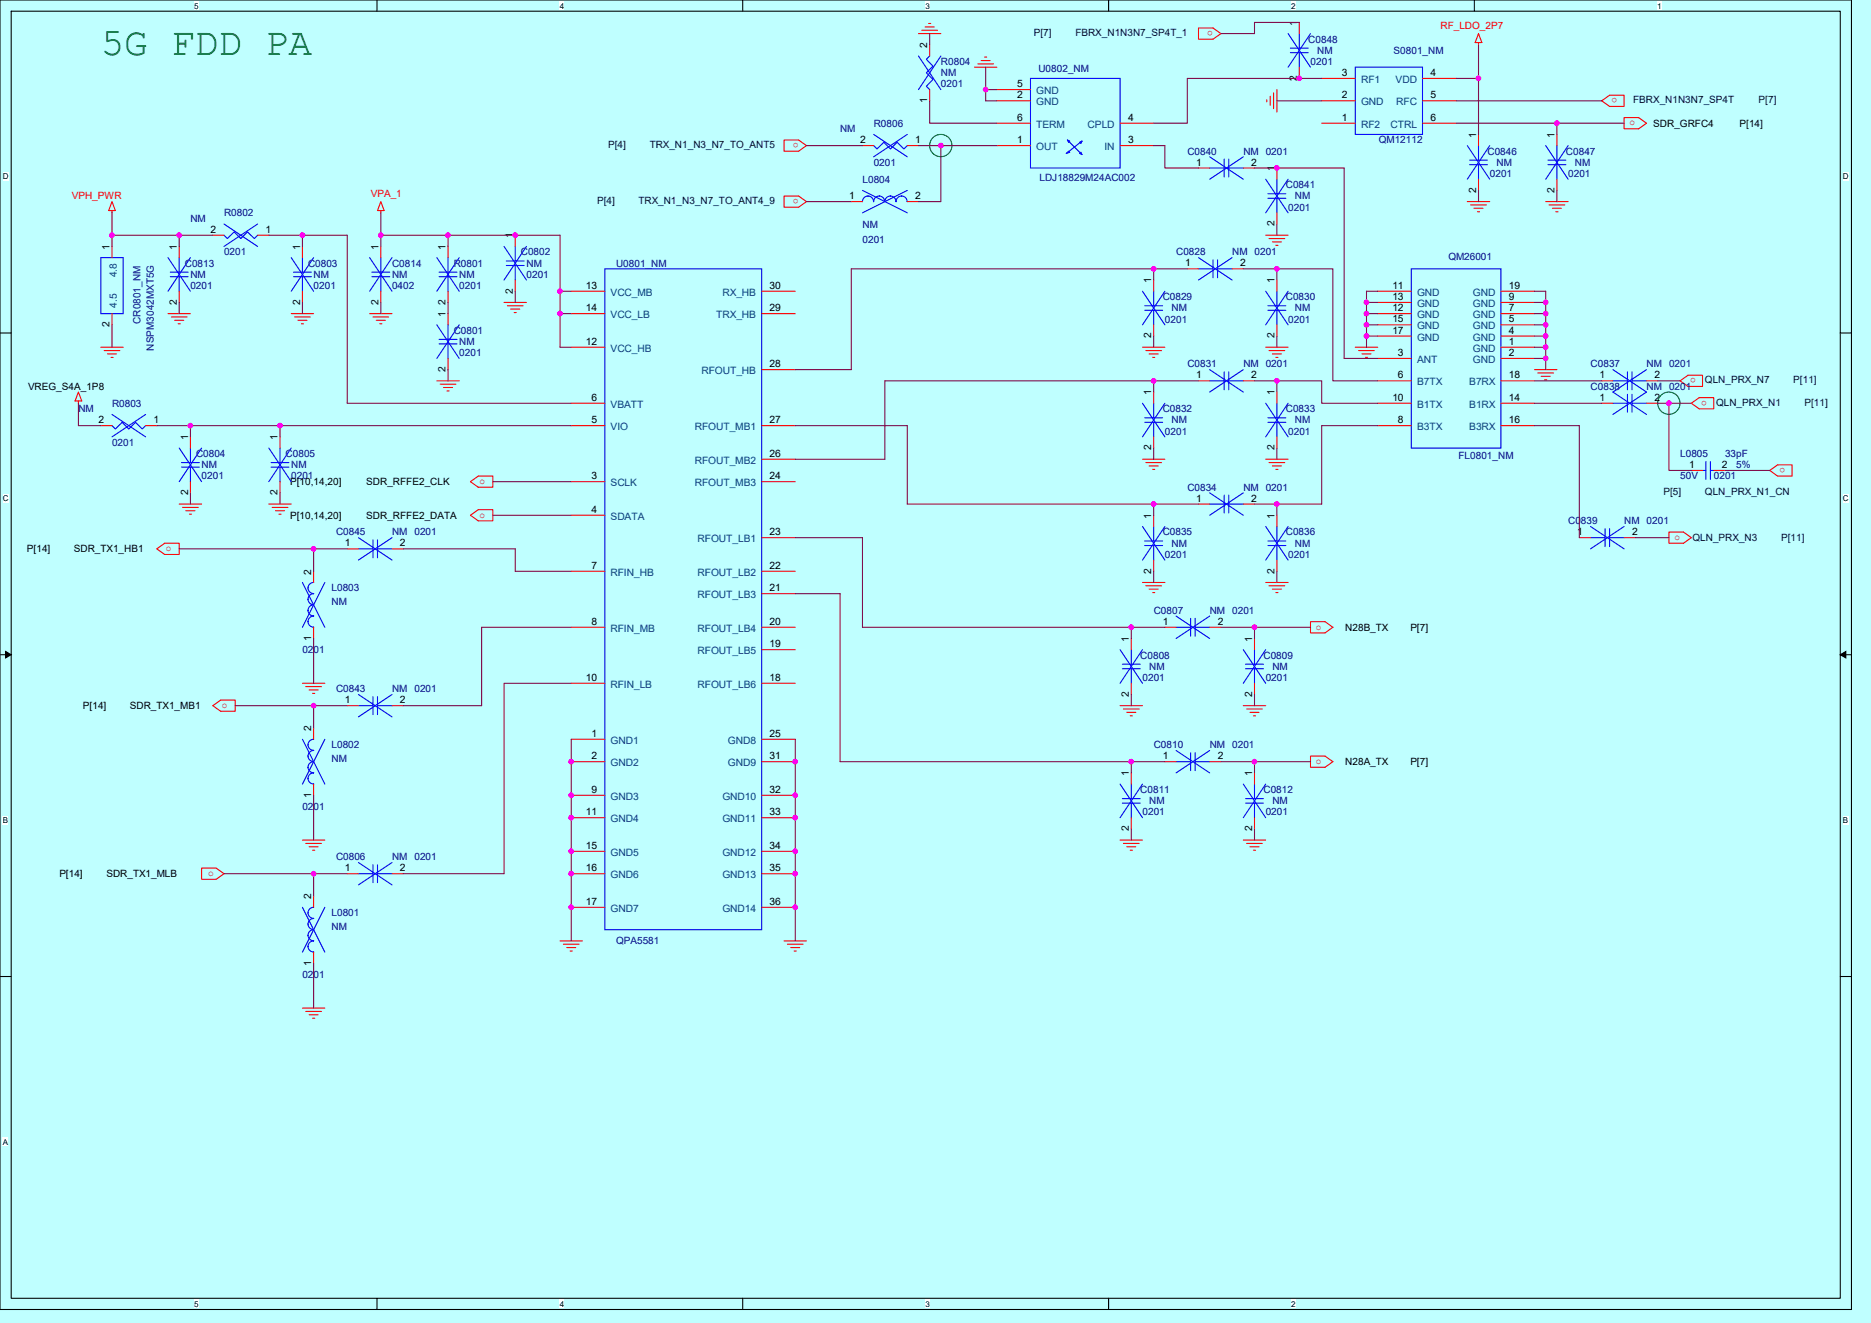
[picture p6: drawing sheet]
<svg xmlns="http://www.w3.org/2000/svg" width="297mm" height="210mm" viewBox="0 0 297 210" stroke-linecap="round" stroke-linejoin="round" font-family="sans-serif">
<path d="M0 0h297v210h-297z" fill="#bfffff"/>
<path d="M0 0h293.9v207.9h-293.9zM1.8 1.8h290.3v204.3h-290.3z" fill="none" stroke="#000" stroke-width=".17"/>
<g fill="#fff">
<path d="M30.8 .2h.7v1.4h-.7z"/>
<path d="M30.8 206.3h.7v1.4h-.7z"/>
</g>
<path d="M59.8 0v1.8M59.8 206.1v1.8" fill="none" stroke="#000" stroke-width=".17"/>
<g fill="#fff">
<path d="M88.9 .2h.7v1.4h-.7z"/>
<path d="M88.9 206.3h.7v1.4h-.7z"/>
</g>
<path d="M117.9 0v1.8M117.9 206.1v1.8" fill="none" stroke="#000" stroke-width=".17"/>
<g fill="#fff">
<path d="M146.9 .2h.7v1.4h-.7z"/>
<path d="M146.9 206.3h.7v1.4h-.7z"/>
</g>
<path d="M176 0v1.8M176 206.1v1.8" fill="none" stroke="#000" stroke-width=".17"/>
<g fill="#fff">
<path d="M205 .2h.7v1.4h-.7z"/>
<path d="M205 206.3h.7v1.4h-.7z"/>
</g>
<path d="M234 0v1.8" fill="none" stroke="#000" stroke-width=".17"/>
<g fill="#fff">
<path d="M263.1 .2h.7v1.4h-.7z"/>
<path d="M.4 27.3h1v1.4h-1z"/>
<path d="M292.6 27.3h.9v1.4h-.9z"/>
<path d="M.4 78.4h1v1.4h-1z"/>
<path d="M292.6 78.4h.9v1.4h-.9z"/>
</g>
<path d="M0 52.9h1.8M292.1 52.9h1.8" fill="none" stroke="#000" stroke-width=".17"/>
<g fill="#fff">
<path d="M.4 129.5h.9v1.4h-.9z"/>
<path d="M292.6 129.5h.8v1.4h-.8z"/>
</g>
<path d="M0 103.9h1.8M292.1 103.9h1.8" fill="none" stroke="#000" stroke-width=".17"/>
<path d="M.9 103.4l.9 .5-.9 .5zM292.1 103.9l.9-.5v1z" fill="#000" stroke="#000" stroke-width=".16"/>
<path d="M.4 180.5h.9v1.4h-.9z" fill="#fff"/>
<path d="M0 155h1.8M292.1 155h1.8" fill="none" stroke="#000" stroke-width=".17"/>
<g fill="none" stroke="#008000" stroke-width=".17">
<circle cx="149.3" cy="23.1" r="1.77"/>
<circle cx="264.9" cy="64" r="1.77"/>
</g>
<g fill="none" stroke="#f00" stroke-width=".17">
<path d="M145.8 5.3h3.6M146.3 4.8h2.5M146.9 4.3h1.4M147.4 3.7h.3M147.6 14.2v1.8M147.6 7.1v1.8M154.7 10.7h3.5M155.2 10.1h2.5M155.7 9.6h1.5M156.3 9.1h.3M158.2 14.2h5.4M158.2 16h5.4"/>
<path d="M158.2 19.6h5.4M177.8 19.6h5.3M190.2 4.4h2.4l1.2 .9-1.2 .9h-2.4zM201.1 15.8v.4M201.6 15.3v1.4M202.2 14.8v2.5M202.7 14.2v3.6M206.2 3.6v1.7M206.2 10.7v1.7M209.8 19.6h5.3M209.8 16h5.3M209.8 12.4h5.3"/>
<path d="M225.8 12.4h5.3M225.8 16h5.3M225.8 19.6h5.3M234.7 5.3l.5 1.5h-1zM234.7 6.8v.3M254.3 16l1.2-.9h2.3v1.8h-2.3zM257.8 18.7h2.3l1.3 .9-1.3 .8h-2.3zM17.8 33.4v.4M17.8 32l.5 1.4h-1zM17.8 39.1v1.8M28.4 39.1v1.8M33.8 37.3h1.8"/>
<path d="M40.9 37.3h1.8M48 39.1v1.8M60.5 33.4v.4M60.5 32l.5 1.4h-1.1zM60.5 39.1v1.8M71.1 39.1v1.8M81.8 37.3v1.8M124.5 22.2h2.3l1.2 .9-1.2 .9h-2.3zM124.5 31.1h2.3l1.2 .9-1.2 .9h-2.3zM135.1 32h1.8M136.9 23.1h1.8M144 32h1.8"/>
<path d="M144 23.1h1.8M158.2 23.1h5.4M177.8 23.1h5.3M190.2 26.7h1.8M197.4 26.7h1.7M200.9 37.3h3.6M201.4 37.9h2.5M202 38.4h1.4M202.5 38.9h.4M202.7 26.7v1.7M202.7 33.8v1.8M232.9 32h3.6"/>
<path d="M233.4 32.5h2.5M234 33.1h1.4M234.5 33.6h.4M234.7 21.3v1.8M234.7 28.4v1.8M245.4 32h3.5M245.9 32.5h2.5M246.4 33.1h1.5M247 33.6h.3M247.1 21.3v1.8M247.1 28.4v1.8M16 55.1h3.6"/>
<path d="M16.5 55.6h2.5M17.1 56.2h1.4M17.6 56.7h.3M17.8 49.8v1.8M26.7 49.8h3.5M27.2 50.3h2.5M27.7 50.8h1.5M28.3 51.4h.3M28.4 46.2v1.8M46.2 49.8h3.6M46.8 50.3h2.5M47.3 50.8h1.4"/>
<path d="M47.8 51.4h.4M48 46.2v1.8M58.7 49.8h3.5M59.2 50.3h2.5M59.7 50.8h1.5M60.3 51.4h.3M60.5 46.2v1.8M71.1 49.8v1.8M71.1 56.9v1.8M71.1 46.2v1.8M80 48h3.6M80.5 48.5h2.5"/>
<path d="M81.1 49.1h1.4M81.6 49.6h.4M81.8 44.4v1.8M90.7 46.2h5.3M90.7 49.8h5.3M90.7 55.1h5.3M120.9 58.7h5.3M120.9 46.2h5.3M120.9 49.8h5.3M181.4 55.1h3.5M181.9 55.6h2.5M182.4 56.2h1.5"/>
<path d="M183 56.7h.3M183.1 44.4v1.8M183.1 51.6v1.7M188.5 42.7h1.7M195.6 42.7h1.8M200.9 55.1h3.6M201.4 55.6h2.5M202 56.2h1.4M202.5 56.7h.4M202.7 44.4v1.8M202.7 51.6v1.7M215.1 55.1h3.6"/>
<path d="M215.7 55.6h2.5M216.2 56.2h1.4M216.7 56.7h.4M218.7 56.9h5.3M218.7 46.2h5.3M218.7 48h5.3M218.7 49.8h5.3M218.7 51.6h5.3M218.7 53.3h5.3M238.3 56.9h5.3M238.3 55.1h5.3M238.3 53.3h5.3"/>
<path d="M238.3 51.6h5.3M238.3 49.8h5.3M238.3 48h5.3M238.3 46.2h5.3M243.6 58.7h3.5M244.1 59.2h2.5M244.6 59.7h1.5M12.4 62.2l.6 1.4h-1.1zM12.4 63.6v.4M16 67.6h1.8M23.1 67.6h1.8M30.2 69.3v1.8"/>
<path d="M30.2 76.5v1.7M44.5 69.3v1.8M44.5 76.5v1.7M69.3 60.5h3.6M69.9 61h2.5M70.4 61.5h1.4M71 62.1h.3M74.7 76.5l1.2-.9h2.3v1.7h-2.3zM90.7 64h5.3M90.7 67.6h5.3M90.7 76.5h5.3M120.9 67.6h5.3"/>
<path d="M120.9 72.9h5.3M120.9 76.5h5.3M181.4 72.9h3.5M181.9 73.4h2.5M182.4 74h1.5M183 74.5h.3M183.1 62.2v1.8M183.1 69.3v1.8M190.2 60.5h1.8M197.4 60.5h1.7M200.9 72.9h3.6M201.4 73.4h2.5"/>
<path d="M202 74h1.4M202.5 74.5h.4M202.7 62.2v1.8M202.7 69.3v1.8M218.7 64h5.3M218.7 67.6h5.3M218.7 60.5h5.3M238.3 67.6h5.3M238.3 64h5.3M238.3 60.5h5.3M245.2 60.3h.3M254.3 60.5h1.7"/>
<path d="M254.3 64h1.7M261.4 60.5h1.7M261.4 64h1.7M266.7 60.5l1.2-.9h2.4v1.7h-2.4zM268.5 64l1.2-.9h2.3v1.8h-2.3zM268.5 74.7h1.8M272 74.7h1.8M280.9 74.7l1.3-.9h2.3v1.8h-2.3zM24.9 87.1l1.2-.9h2.3v1.8h-2.3zM28.4 80h3.6M29 80.5h2.5M29.5 81.1h1.4"/>
<path d="M30.1 81.6h.3M42.7 80h3.5M43.2 80.5h2.5M43.7 81.1h1.5M44.3 81.6h.3M49.8 99.6v1.7M49.8 90.7v1.8M55.1 87.1h1.8M62.2 87.1h1.8M74.7 81.8l1.2-.9h2.3v1.8h-2.3zM90.7 81.8h5.3M90.7 90.7h5.3"/>
<path d="M90.7 99.6h5.3M120.9 85.3h5.3M120.9 90.7h5.3M120.9 94.2h5.3M120.9 99.6h5.3M181.4 92.5h3.5M181.9 93h2.5M182.4 93.5h1.5M183 94.1h.3M183.1 81.8v1.8M183.1 88.9v1.8M184.9 99.6h1.8"/>
<path d="M190.2 80h1.8M192 99.6h1.8M197.4 80h1.7M200.9 92.5h3.6M201.4 93h2.5M202 93.5h1.4M202.5 94.1h.4M202.7 81.8v1.8M202.7 88.9v1.8M208 98.7h2.3l1.3 .9-1.3 .9h-2.3zM250.7 85.3h1.8M257.8 85.3h1.8"/>
<path d="M264.9 84.5h2.3l1.3 .8-1.3 .9h-2.3zM33.8 112l1.2-.9h2.3v1.8h-2.3zM48 108.5h3.6M48.5 109h2.5M49.1 109.5h1.4M49.6 110.1h.4M49.8 115.6v1.7M55.1 112h1.8M62.2 112h1.8M90.7 108.5h5.3M90.7 117.3h5.3M120.9 117.3h5.3"/>
<path d="M120.9 103.1h5.3M120.9 108.5h5.3M177.8 112h3.6M178.3 112.5h2.5M178.9 113.1h1.4M179.4 113.6h.3M179.6 101.3v1.8M179.6 108.5v1.7M197.4 112h3.5M197.9 112.5h2.5M198.4 113.1h1.5M199 113.6h.3"/>
<path d="M199.1 101.3v1.8M199.1 108.5v1.7M32 137.8h2.3l1.3 .9-1.3 .9h-2.3zM48 133.3h3.6M48.5 133.9h2.5M49.1 134.4h1.4M49.6 135h.4M49.8 124.5v1.7M55.1 138.7h1.8M62.2 138.7h1.8M90.7 120.9h5.3M90.7 126.2h5.3"/>
<path d="M90.7 129.8h5.3M90.7 135.1h5.3M90.7 138.7h5.3M120.9 120.9h5.3M120.9 126.2h5.3M120.9 129.8h5.3M120.9 135.1h5.3M120.9 138.7h5.3M177.8 133.3h3.6M178.3 133.9h2.5M178.9 134.4h1.4M179.4 135h.3"/>
<path d="M179.6 122.7v1.8M179.6 129.8v1.8M184.9 120.9h1.8M192 120.9h1.8M197.4 133.3h3.5M197.9 133.9h2.5M198.4 134.4h1.5M199 135h.3M199.1 122.7v1.8M199.1 129.8v1.8M208 120h2.3l1.3 .9-1.3 .9h-2.3zM49.8 151.1v1.8"/>
<path d="M49.8 142.2v1.8M88.9 149.4h3.6M89.4 149.9h2.5M90 150.4h1.4M90.5 151h.3M90.7 144h5.3M120.9 144h5.3M124.5 149.4h3.5M125 149.9h2.5M125.5 150.4h1.5M126.1 151h.3M48 160h3.6"/>
<path d="M48.5 160.5h2.5M49.1 161.1h1.4M49.6 161.6h.4"/>
</g>
<g fill="none" stroke="#00f" stroke-width=".17">
<path d="M145.8 8.9l3.6 5.3M147.6 8.9l-.6 .5 1.1 1.1-1.1 1.1 1.1 1-1.1 1.1 .6 .5M149.4 8.9l-3.6 5.3M163.6 12.4h14.2v14.3h-14.2zM204.5 5.3l3.5 5.4M204.8 7.6h2.9M204.8 8.4h2.9M206.2 5.3v2.3M206.2 8.4v2.3M208 5.3l-3.5 5.4M215.1 10.7h10.7v10.6h-10.7zM35.6 37.3l.5 .6 1.1-1.1 1 1.1 1.1-1.1 1.1 1.1 .5-.6"/>
<path d="M35.6 35.6l5.3 3.5M40.9 35.6l-5.3 3.5M80 39.1l3.6 5.3M81.8 39.1v2.3M83.6 39.1l-3.6 5.3M136.9 32a.88 .88 0 0 1 .9-.9 .88 .88 0 0 1 .9 .9M136.9 30.2l7.1 3.6M138.7 32a.88 .88 0 0 1 .9-.9 .88 .88 0 0 1 .8 .9h.1a.88 .88 0 0 1 .9-.9 .88 .88 0 0 1 .8 .9 .88 .88 0 0 1 .9-.9 .88 .88 0 0 1 .9 .9M138.7 21.3l5.3 3.6M138.7 23.1l.5 .5 1.1-1 1.1 1 1-1 1.1 1 .5-.5M144 30.2l-7.1 3.6M144 21.3l-5.3 3.6"/>
<path d="M169.4 22.2l.4 .2-.2 .2zM169.4 22.2l2.3 2.3M169.6 24l.2 .2-.5 .2zM171.4 22.6l.3-.2-.1 .4zM171.6 24.2l.1 .3-.3-.1zM171.7 22.4l-2.4 2M192 26.7h2.3M192 24.9l5.4 3.5M194.3 25.3v2.8M195.1 25.3v2.8M195.1 26.7h2.3M197.4 24.9l-5.4 3.5"/>
<path d="M200.9 28.4l3.6 5.4M201.3 30.8h2.8M201.3 31.5h2.8M202.7 28.4v2.4M202.7 31.5v2.3M204.5 28.4l-3.6 5.4M232.9 23.1l3.6 5.3M233.3 25.4h2.8M233.3 26.1h2.8M234.7 23.1v2.3M234.7 26.1v2.3M236.5 23.1l-3.6 5.3"/>
<path d="M245.4 23.1l3.5 5.3M245.7 25.4h2.9M245.7 26.1h2.9M247.1 23.1v2.3M247.1 26.1v2.3M248.9 23.1l-3.5 5.3M16 40.9h3.6v8.9h-3.6zM26.7 40.9l3.5 5.3M27 43.2h2.9M27 43.9h2.9M28.4 40.9v2.3M28.4 43.9v2.3"/>
<path d="M30.2 40.9l-3.5 5.3M46.2 40.9l3.6 5.3M46.6 43.2h2.8M46.6 43.9h2.8M48 40.9v2.3M48 43.9v2.3M49.8 40.9l-3.6 5.3M58.7 40.9l3.5 5.3M59 43.2h2.9M59 43.9h2.9M60.5 40.9v2.3M60.5 43.9v2.3"/>
<path d="M62.2 40.9l-3.5 5.3M69.3 51.6l3.6 5.3M69.3 40.9l3.6 5.3M69.7 53.9h2.8M69.7 54.6h2.8M69.7 43.2h2.8M69.7 43.9h2.8M71.1 51.6v2.3M71.1 54.6v2.3M71.1 40.9v2.3M71.1 43.9v2.3M72.9 51.6l-3.6 5.3"/>
<path d="M72.9 40.9l-3.6 5.3M80.4 41.4h2.8M80.4 42.1h2.8M81.8 42.1v2.3M96 42.7h24.9v104.9h-24.9zM181.4 46.2l3.5 5.4M181.7 48.5h2.9M181.7 49.3h2.9M183.1 46.2v2.3M183.1 49.3v2.3M184.9 46.2l-3.5 5.4M190.2 40.9l5.4 3.5"/>
<path d="M190.2 42.7h2.4M192 58.7l5.4 3.5M192.6 41.3v2.8M193.3 41.3v2.8M193.3 42.7h2.3M194.3 59v2.9M195.1 59v2.9M195.6 40.9l-5.4 3.5M197.4 58.7l-5.4 3.5M200.9 46.2l3.6 5.4M201.3 48.5h2.8M201.3 49.3h2.8"/>
<path d="M202.7 46.2v2.3M202.7 49.3v2.3M204.5 46.2l-3.6 5.4M224 42.7h14.3v28.4h-14.3zM256 58.7l5.4 3.5-5.4 3.6M258.3 59v2.9M259.1 59v2.9M261.4 58.7l-5.4 3.5 5.4 3.6M17.8 65.8l5.3 3.5M17.8 67.6l.5 .5 1.1-1.1 1 1.1 1.1-1.1 1.1 1.1 .5-.5M23.1 65.8l-5.3 3.5M28.4 71.1l3.6 5.4"/>
<path d="M28.8 73.4h2.8M28.8 74.1h2.8M30.2 71.1v2.3M30.2 74.1v2.4M32 71.1l-3.6 5.4M42.7 71.1l3.5 5.4M43 73.4h2.9M43 74.1h2.9M44.5 71.1v2.3M44.5 74.1v2.4M46.2 71.1l-3.5 5.4M181.4 64l3.5 5.3"/>
<path d="M181.7 66.3h2.9M181.7 67h2.9M183.1 64v2.3M183.1 67v2.3M184.9 64l-3.5 5.3M192 60.5h2.3M192 78.2l5.4 3.6M194.3 78.6v2.8M195.1 60.5h2.3M195.1 78.6v2.8M197.4 78.2l-5.4 3.6M200.9 64l3.6 5.3"/>
<path d="M201.3 66.3h2.8M201.3 67h2.8M202.7 64v2.3M202.7 67v2.3M204.5 64l-3.6 5.3M256 60.5h2.3M256 64h2.3M258.3 62.6v2.8M259.1 60.5h2.3M259.1 62.6v2.8M259.1 64h2.3M270.3 74.7h.5"/>
<path d="M270.8 73.3v2.8M271.5 73.3v2.8M271.5 74.7h.5M48 92.5l3.6 7.1M49.8 94.2a.88 .88 0 0 0-.9 .9 .88 .88 0 0 0 .9 .9 .88 .88 0 0 0-.9 .9 .88 .88 0 0 0 .9 .9 .88 .88 0 0 0-.9 .9 .88 .88 0 0 0 .9 .8M49.8 92.5a.88 .88 0 0 0-.9 .8 .88 .88 0 0 0 .9 .9M51.6 92.5l-3.6 7.1M56.9 87.1h2.3M56.9 85.3l5.3 3.6M59.2 85.7v2.8M59.9 85.7v2.8M59.9 87.1h2.3"/>
<path d="M62.2 85.3l-5.3 3.6M181.4 83.6l3.5 5.3M181.7 85.9h2.9M181.7 86.6h2.9M183.1 83.6v2.3M183.1 86.6v2.3M184.9 83.6l-3.5 5.3M186.7 97.8l5.3 3.5M186.7 99.6h2.3M189 98.1v2.9M189.7 98.1v2.9M189.7 99.6h2.3"/>
<path d="M192 97.8l-5.3 3.5M192 80h2.3M195.1 80h2.3M200.9 83.6l3.6 5.3M201.3 85.9h2.8M201.3 86.6h2.8M202.7 83.6v2.3M202.7 86.6v2.3M204.5 83.6l-3.6 5.3M252.5 83.6l5.3 3.5M252.5 85.3h2.3M254.8 83.9v2.9"/>
<path d="M255.5 83.9v2.9M255.5 85.3h2.3M257.8 83.6l-5.3 3.5M48 117.3l3.6 7.2M49.8 119.1a.88 .88 0 0 0-.9 .9 .88 .88 0 0 0 .9 .9M49.8 117.3a.88 .88 0 0 0-.9 .9 .88 .88 0 0 0 .9 .9M51.6 117.3l-3.6 7.2M56.9 110.2l5.3 3.6M56.9 112h2.3M59.2 110.6v2.8M59.9 110.6v2.8M59.9 112h2.3"/>
<path d="M62.2 110.2l-5.3 3.6M177.8 103.1l3.6 5.4M178.2 105.4h2.8M178.2 106.2h2.8M179.6 103.1v2.3M179.6 106.2v2.3M181.4 103.1l-3.6 5.4M186.7 119.1l5.3 3.6M189 119.5v2.8M189.7 119.5v2.8M192 119.1l-5.3 3.6M197.4 103.1l3.5 5.4"/>
<path d="M197.7 105.4h2.9M197.7 106.2h2.9M199.1 103.1v2.3M199.1 106.2v2.3M200.9 103.1l-3.5 5.4M49.8 120.9a.88 .88 0 0 0-.9 .9 .88 .88 0 0 0 .9 .9 .88 .88 0 0 0-.9 .9 .88 .88 0 0 0 .9 .8M56.9 136.9l5.3 3.6M56.9 138.7h2.3M59.2 137.3v2.8M59.9 137.3v2.8M59.9 138.7h2.3M62.2 136.9l-5.3 3.6"/>
<path d="M177.8 124.5l3.6 5.3M178.2 126.8h2.8M178.2 127.5h2.8M179.6 124.5v2.3M179.6 127.5v2.3M181.4 124.5l-3.6 5.3M186.7 120.9h2.3M189.7 120.9h2.3M197.4 124.5l3.5 5.3M197.7 126.8h2.9M197.7 127.5h2.9M199.1 124.5v2.3"/>
<path d="M199.1 127.5v2.3M200.9 124.5l-3.5 5.3M48 144l3.6 7.1M49.8 147.6a.88 .88 0 0 0-.9 .9 .88 .88 0 0 0 .9 .8v.1a.88 .88 0 0 0-.9 .8 .88 .88 0 0 0 .9 .9M49.8 145.8a.88 .88 0 0 0-.9 .9 .88 .88 0 0 0 .9 .9M49.8 144a.88 .88 0 0 0-.9 .9 .88 .88 0 0 0 .9 .9M51.6 144l-3.6 7.1"/>
</g>
<g fill="none" stroke="#800040" stroke-width=".17">
<path d="M147.6 5.3v1.8M147.6 16v3.6h10.6M156.5 10.7v3.5M158.2 14.2h-1.7v1.8h1.7M202.7 16h7.1M206.2 3.6h-7.1v1.7h-5.3M209.8 12.4h-21.3v7.2h-5.4M231.1 19.6h16M231.1 12.4h3.6M231.1 16h23.2M234.7 7.1v5.3M234.7 12.4v8.9"/>
<path d="M247.1 19.6v1.7M247.1 19.6h10.7M17.8 37.3h10.6M17.8 33.8v3.5M17.8 37.3v1.8M28.4 37.3h5.4M28.4 37.3v1.8M42.7 37.3h5.3M48 39.1v-1.8h7.1v26.7h35.6M60.5 33.8v3.5M60.5 37.3v1.8M60.5 37.3h10.6"/>
<path d="M71.1 37.3h17.8v8.9M71.1 37.3v1.8M128 23.1h8.9M128 32h7.1M145.8 23.1h3.6M158.2 23.1h-8.8v8.9h-3.6M183.1 23.1h1.8v3.6h5.3M199.1 26.7h14.3v30.2h5.3M202.7 35.6v1.7M234.7 30.2v1.8M247.1 30.2v1.8M17.8 51.6v3.5"/>
<path d="M28.4 48v1.8M48 48v1.8M60.5 48v1.8M71.1 48v1.8M71.1 58.7v1.8M81.8 46.2v1.8M88.9 46.2h1.8M88.9 49.8h1.8M88.9 46.2v3.6M88.9 49.8v5.3h1.8M183.1 42.7h5.4M183.1 42.7v1.8"/>
<path d="M183.1 53.3v1.8M183.1 42.7h-48v16h-8.9M197.4 42.7h5.3M202.7 53.3v1.8M202.7 42.7v1.8M202.7 42.7h8.9v17.8h7.1M216.9 48v1.8M216.9 49.8v1.8M216.9 51.6v1.7M216.9 53.3v1.8M216.9 48h1.8M216.9 49.8h1.8"/>
<path d="M216.9 51.6h1.8M216.9 53.3h1.8M218.7 46.2h-1.8v1.8M243.6 46.2h1.8v1.8M243.6 56.9h1.8M243.6 55.1h1.8M243.6 53.3h1.8M243.6 51.6h1.8M243.6 49.8h1.8M243.6 48h1.8M245.4 56.9v1.8M245.4 55.1v1.8"/>
<path d="M245.4 53.3v1.8M245.4 51.6v1.7M245.4 49.8v1.8M245.4 48v1.8M12.4 64v3.6h3.6M24.9 67.6h5.3M30.2 67.6v1.7M30.2 78.2v1.8M30.2 67.6h14.3M44.5 67.6v1.7M44.5 78.2v1.8M44.5 67.6h46.2"/>
<path d="M78.2 76.5h12.5M126.2 67.6h17.8v12.4h39.1M183.1 60.5h7.1M183.1 71.1v1.8M183.1 60.5v1.7M183.1 60.5h-42.6v12.4h-14.3M199.1 60.5h3.6M202.7 71.1v1.8M202.7 60.5v1.7M202.7 60.5h7.1v3.5h8.9M218.7 67.6h-8.9v12.4h-7.1M243.6 67.6h7.1v17.7"/>
<path d="M243.6 64h10.7M243.6 60.5h10.7M263.1 64h1.8M263.1 60.5h3.6M264.9 64h3.6M264.9 64v10.7h3.6M273.8 74.7h7.1M28.4 87.1h21.4M49.8 87.1h5.3M49.8 87.1v3.6M64 87.1h17.8v3.6h8.9M78.2 81.8h12.5"/>
<path d="M90.7 99.6h-14.2v12.4h-12.5M126.2 85.3h10.7v14.3h42.7M126.2 94.2h7.2v26.7h46.2M179.6 99.6h5.3M179.6 99.6v1.7M183.1 80h7.1M183.1 80v1.8M183.1 90.7v1.8M193.8 99.6h5.3M199.1 99.6v1.7M199.1 99.6h8.9M199.1 80h3.6"/>
<path d="M202.7 80v1.8M202.7 90.7v1.8M259.6 85.3h5.3M37.3 112h12.5M49.8 112h5.3M49.8 112v3.6M49.8 101.3v7.2M90.7 108.5h-10.7v30.2h-16M90.7 117.3v32.1M126.2 117.3v32.1M179.6 110.2v1.8M199.1 110.2v1.8"/>
<path d="M35.6 138.7h14.2M49.8 126.2v7.2M55.1 138.7h-5.3v3.5M179.6 131.6v1.8M184.9 120.9h-5.3v1.8M193.8 120.9h5.3M199.1 120.9v1.8M199.1 131.6v1.8M199.1 120.9h8.9M49.8 152.9v7.1"/>
</g>
<g fill="#f0f" stroke="#f0f" stroke-width=".17">
<circle cx="60.4" cy="37.3" r=".35"/>
<circle cx="28.4" cy="37.3" r=".35"/>
<circle cx="17.8" cy="37.3" r=".35"/>
<circle cx="48" cy="37.3" r=".35"/>
<circle cx="81.8" cy="37.3" r=".35"/>
<circle cx="71.1" cy="37.3" r=".35"/>
<circle cx="88.9" cy="46.2" r=".35"/>
<circle cx="88.9" cy="49.8" r=".35"/>
<circle cx="30.2" cy="67.6" r=".35"/>
<circle cx="44.4" cy="67.6" r=".35"/>
<circle cx="90.7" cy="120.9" r=".35"/>
<circle cx="126.2" cy="120.9" r=".35"/>
<circle cx="90.7" cy="126.2" r=".35"/>
<circle cx="126.2" cy="126.2" r=".35"/>
<circle cx="90.7" cy="135.1" r=".35"/>
<circle cx="90.7" cy="129.8" r=".35"/>
<circle cx="126.2" cy="135.1" r=".35"/>
<circle cx="126.2" cy="129.8" r=".35"/>
<circle cx="179.6" cy="120.9" r=".35"/>
<circle cx="90.7" cy="138.7" r=".35"/>
<circle cx="126.2" cy="138.7" r=".35"/>
<circle cx="90.7" cy="144" r=".35"/>
<circle cx="126.2" cy="144" r=".35"/>
<circle cx="202.7" cy="80" r=".35"/>
<circle cx="202.7" cy="60.4" r=".35"/>
<circle cx="202.7" cy="42.7" r=".35"/>
<circle cx="183.1" cy="42.7" r=".35"/>
<circle cx="183.1" cy="60.4" r=".35"/>
<circle cx="183.1" cy="80" r=".35"/>
<circle cx="179.6" cy="99.6" r=".35"/>
<circle cx="245.4" cy="56.9" r=".35"/>
<circle cx="245.4" cy="55.1" r=".35"/>
<circle cx="245.4" cy="53.3" r=".35"/>
<circle cx="245.4" cy="51.6" r=".35"/>
<circle cx="245.4" cy="49.8" r=".35"/>
<circle cx="245.4" cy="48" r=".35"/>
<circle cx="216.9" cy="49.8" r=".35"/>
<circle cx="216.9" cy="48" r=".35"/>
<circle cx="216.9" cy="51.6" r=".35"/>
<circle cx="216.9" cy="53.3" r=".35"/>
<circle cx="202.7" cy="26.7" r=".35"/>
<circle cx="156.5" cy="14.2" r=".35"/>
<circle cx="49.8" cy="138.7" r=".35"/>
<circle cx="49.8" cy="112" r=".35"/>
<circle cx="49.8" cy="87.1" r=".35"/>
<circle cx="234.7" cy="12.4" r=".35"/>
<circle cx="247.1" cy="19.5" r=".35"/>
<circle cx="199.1" cy="120.9" r=".35"/>
<circle cx="199.1" cy="99.6" r=".35"/>
<circle cx="149.3" cy="23.1" r=".35"/>
<circle cx="206.2" cy="12.4" r=".35"/>
<circle cx="264.9" cy="64" r=".35"/>
</g>
<text font-size="6.2" fill="#008000" x="16" y="8.7">5G FDD PA</text>
<g font-size="1.6" fill="#000040">
<text x="164.1" y="5.7">P[7]</text>
<text x="170.7" y="5.7">FBRX_N1N3N7_SP4T_1</text>
<text x="259.2" y="16.4">FBRX_N1N3N7_SP4T</text>
<text x="279.2" y="16.4">P[7]</text>
<text x="96.5" y="23.5">P[4]</text>
<text x="103.1" y="23.5">TRX_N1_N3_N7_TO_ANT5</text>
<text x="94.8" y="32.4">P[4]</text>
<text x="101.4" y="32.4">TRX_N1_N3_N7_TO_ANT4_9</text>
<text x="270.6" y="60.8">QLN_PRX_N7</text>
<text x="272.4" y="64.4">QLN_PRX_N1</text>
<text x="284.7" y="60.8">P[11]</text>
<text x="286.4" y="64.4">P[11]</text>
<text x="264.1" y="78.6">P[5]</text>
<text x="270.6" y="78.6">QLN_PRX_N1_CN</text>
<text x="268.7" y="85.9">QLN_PRX_N3</text>
<text x="282.7" y="85.9">P[11]</text>
</g>
<g font-size="1.6" fill="#f00">
<text x="192.5" y="4.9" transform="rotate(-180 192.5 4.9)">o</text>
<text x="228.7" y="4.6">RF_LDO_2P7</text>
<text x="256.7" y="15.6" transform="rotate(-180 256.7 15.6)">o</text>
<text x="126.8" y="22.7" transform="rotate(-180 126.8 22.7)">o</text>
<text x="258.7" y="19.9">o</text>
<text x="11.4" y="31.6">VPH_PWR</text>
<text x="58.8" y="31.3">VPA_1</text>
<text x="126.8" y="31.6" transform="rotate(-180 126.8 31.6)">o</text>
<text x="269.2" y="60" transform="rotate(-180 269.2 60)">o</text>
<text x="271" y="63.6" transform="rotate(-180 271 63.6)">o</text>
<text x="76.1" y="76.8">o</text>
<text x="283.4" y="74.3" transform="rotate(-180 283.4 74.3)">o</text>
<text x="76.1" y="82.1">o</text>
<text x="26.3" y="87.5">o</text>
<text x="265.8" y="85.7">o</text>
<text x="208.9" y="99.9">o</text>
<text x="35.2" y="112.4">o</text>
<text x="208.9" y="121.3">o</text>
<text x="33.1" y="139">o</text>
</g>
<g font-size="1.6">
<text x="205.9" y="4.1" transform="rotate(-90 205.9 4.1)">1</text>
<text x="147.2" y="7.6" transform="rotate(-90 147.2 7.6)">2</text>
<text x="147.2" y="16.4" transform="rotate(-90 147.2 16.4)">1</text>
<text x="161.5" y="13.8">5</text>
<text x="161.5" y="15.6">2</text>
<text x="205.9" y="12.8" transform="rotate(-90 205.9 12.8)">2</text>
<text x="213" y="15.6">2</text>
<text x="213" y="12.1">3</text>
<text x="227.1" y="15.6">5</text>
<text x="227.1" y="12.1">4</text>
<text x="136.6" y="22.7">2</text>
<text x="145.3" y="22.7">1</text>
<text x="161.5" y="19.2">6</text>
<text x="161.5" y="22.7">1</text>
<text x="179.1" y="19.2">4</text>
<text x="179.1" y="22.7">3</text>
<text x="213" y="19.2">1</text>
<text x="227.1" y="19.2">6</text>
<text x="234.3" y="21.8" transform="rotate(-90 234.3 21.8)">1</text>
<text x="246.8" y="21.8" transform="rotate(-90 246.8 21.8)">1</text>
<text x="262.4" y="20.1">SDR_GRFC4</text>
<text x="276.1" y="20.1">P[14]</text>
<text x="189.9" y="26.3">1</text>
<text x="198.6" y="26.3">2</text>
<text x="202.3" y="27.2" transform="rotate(-90 202.3 27.2)">1</text>
<text x="134.8" y="31.6">1</text>
<text x="145.3" y="31.6">2</text>
<text x="202.3" y="35.9" transform="rotate(-90 202.3 35.9)">2</text>
<text x="234.3" y="30.6" transform="rotate(-90 234.3 30.6)">2</text>
<text x="246.8" y="30.6" transform="rotate(-90 246.8 30.6)">2</text>
<text x="17.4" y="39.6" transform="rotate(-90 17.4 39.6)">1</text>
<text x="28.1" y="39.6" transform="rotate(-90 28.1 39.6)">1</text>
<text x="33.4" y="37">2</text>
<text x="42.1" y="37">1</text>
<text x="47.6" y="39.6" transform="rotate(-90 47.6 39.6)">1</text>
<text x="60.1" y="39.6" transform="rotate(-90 60.1 39.6)">1</text>
<text x="70.7" y="39.6" transform="rotate(-90 70.7 39.6)">1</text>
<text x="81.4" y="37.9" transform="rotate(-90 81.4 37.9)">1</text>
<text x="81.4" y="46.6" transform="rotate(-90 81.4 46.6)">2</text>
<text x="93" y="45.8">13</text>
<text x="122.2" y="45.8">30</text>
<text x="182.8" y="45" transform="rotate(-90 182.8 45)">1</text>
<text x="188.1" y="42.3">1</text>
<text x="196.8" y="42.3">2</text>
<text x="202.3" y="45" transform="rotate(-90 202.3 45)">1</text>
<text x="221" y="45.8">11</text>
<text x="221" y="47.6">13</text>
<text x="239.5" y="47.6">9</text>
<text x="239.5" y="45.8">19</text>
<text x="17.4" y="51.9" transform="rotate(-90 17.4 51.9)">2</text>
<text x="28.1" y="48.4" transform="rotate(-90 28.1 48.4)">2</text>
<text x="47.6" y="48.4" transform="rotate(-90 47.6 48.4)">2</text>
<text x="60.1" y="48.4" transform="rotate(-90 60.1 48.4)">2</text>
<text x="70.7" y="50.3" transform="rotate(-90 70.7 50.3)">1</text>
<text x="70.7" y="48.4" transform="rotate(-90 70.7 48.4)">2</text>
<text x="93" y="49.4">14</text>
<text x="122.2" y="49.4">29</text>
<text x="182.8" y="53.7" transform="rotate(-90 182.8 53.7)">2</text>
<text x="202.3" y="53.7" transform="rotate(-90 202.3 53.7)">2</text>
<text x="221" y="49.4">12</text>
<text x="221" y="51.2">15</text>
<text x="221" y="53">17</text>
<text x="239.5" y="53">4</text>
<text x="239.5" y="51.2">5</text>
<text x="239.5" y="49.4">7</text>
<text x="70.7" y="59" transform="rotate(-90 70.7 59)">2</text>
<text x="93" y="54.7">12</text>
<text x="122.2" y="58.3">28</text>
<text x="221.9" y="56.5">3</text>
<text x="239.5" y="56.5">2</text>
<text x="239.5" y="54.7">1</text>
<text x="4.4" y="61.9">VREG_S4A_1P8</text>
<text x="93.9" y="63.6">6</text>
<text x="182.8" y="62.7" transform="rotate(-90 182.8 62.7)">1</text>
<text x="189.9" y="60.1">1</text>
<text x="198.6" y="60.1">2</text>
<text x="202.3" y="62.7" transform="rotate(-90 202.3 62.7)">1</text>
<text x="221" y="63.6">10</text>
<text x="221.9" y="60.1">6</text>
<text x="239.5" y="63.6">14</text>
<text x="239.5" y="60.1">18</text>
<text x="253.9" y="60.1">1</text>
<text x="253.9" y="63.6">1</text>
<text x="262.6" y="60.1">2</text>
<text x="262.6" y="63.6">2</text>
<text x="15.6" y="67.2">2</text>
<text x="24.4" y="67.2">1</text>
<text x="29.8" y="69.9" transform="rotate(-90 29.8 69.9)">1</text>
<text x="44.1" y="69.9" transform="rotate(-90 44.1 69.9)">1</text>
<text x="93.9" y="67.2">5</text>
<text x="122.2" y="67.2">27</text>
<text x="182.8" y="71.5" transform="rotate(-90 182.8 71.5)">2</text>
<text x="202.3" y="71.5" transform="rotate(-90 202.3 71.5)">2</text>
<text x="221.9" y="67.2">8</text>
<text x="239.5" y="67.2">16</text>
<text x="46.1" y="77">P[10,14,20]</text>
<text x="58.1" y="77">SDR_RFFE2_CLK</text>
<text x="93.9" y="76.1">3</text>
<text x="122.2" y="72.5">26</text>
<text x="122.2" y="76.1">24</text>
<text x="268.1" y="74.3">1</text>
<text x="273.3" y="74.3">2</text>
<text x="29.8" y="78.6" transform="rotate(-90 29.8 78.6)">2</text>
<text x="44.1" y="78.6" transform="rotate(-90 44.1 78.6)">2</text>
<text x="46.1" y="82.3">P[10,14,20]</text>
<text x="58.1" y="82.3">SDR_RFFE2_DATA</text>
<text x="93.9" y="81.4">4</text>
<text x="182.8" y="82.3" transform="rotate(-90 182.8 82.3)">1</text>
<text x="189.9" y="79.6">1</text>
<text x="198.6" y="79.6">2</text>
<text x="202.3" y="82.3" transform="rotate(-90 202.3 82.3)">1</text>
<text x="4.3" y="87.7">P[14]</text>
<text x="11.7" y="87.7">SDR_TX1_HB1</text>
<text x="54.8" y="86.7">1</text>
<text x="63.5" y="86.7">2</text>
<text x="122.2" y="85">23</text>
<text x="250.4" y="85">1</text>
<text x="259.1" y="85">2</text>
<text x="49.4" y="91.2" transform="rotate(-90 49.4 91.2)">2</text>
<text x="93.9" y="90.3">7</text>
<text x="122.2" y="90.3">22</text>
<text x="122.2" y="93.9">21</text>
<text x="182.8" y="91" transform="rotate(-90 182.8 91)">2</text>
<text x="202.3" y="91" transform="rotate(-90 202.3 91)">2</text>
<text x="49.4" y="101.7" transform="rotate(-90 49.4 101.7)">1</text>
<text x="93.9" y="99.2">8</text>
<text x="122.2" y="99.2">20</text>
<text x="179.2" y="101.9" transform="rotate(-90 179.2 101.9)">1</text>
<text x="184.6" y="99.2">1</text>
<text x="193.3" y="99.2">2</text>
<text x="198.8" y="101.9" transform="rotate(-90 198.8 101.9)">1</text>
<text x="213.5" y="100.1">N28B_TX</text>
<text x="223.9" y="100.1">P[7]</text>
<text x="122.2" y="102.7">19</text>
<text x="13.2" y="112.5">P[14]</text>
<text x="20.6" y="112.5">SDR_TX1_MB1</text>
<text x="54.8" y="111.6">1</text>
<text x="63.5" y="111.6">2</text>
<text x="93" y="108.1">10</text>
<text x="122.2" y="108.1">18</text>
<text x="179.2" y="110.6" transform="rotate(-90 179.2 110.6)">2</text>
<text x="198.8" y="110.6" transform="rotate(-90 198.8 110.6)">2</text>
<text x="49.4" y="116.1" transform="rotate(-90 49.4 116.1)">2</text>
<text x="93.9" y="117">1</text>
<text x="122.2" y="117">25</text>
<text x="93.9" y="120.5">2</text>
<text x="93.9" y="125.9">9</text>
<text x="122.2" y="120.5">31</text>
<text x="122.2" y="125.9">32</text>
<text x="179.2" y="123.2" transform="rotate(-90 179.2 123.2)">1</text>
<text x="184.6" y="120.5">1</text>
<text x="193.3" y="120.5">2</text>
<text x="198.8" y="123.2" transform="rotate(-90 198.8 123.2)">1</text>
<text x="213.5" y="121.4">N28A_TX</text>
<text x="223.9" y="121.4">P[7]</text>
<text x="49.4" y="126.6" transform="rotate(-90 49.4 126.6)">1</text>
<text x="93" y="129.4">11</text>
<text x="122.2" y="129.4">33</text>
<text x="179.2" y="131.9" transform="rotate(-90 179.2 131.9)">2</text>
<text x="198.8" y="131.9" transform="rotate(-90 198.8 131.9)">2</text>
<text x="93" y="134.7">15</text>
<text x="122.2" y="134.7">34</text>
<text x="9.4" y="139.2">P[14]</text>
<text x="16.9" y="139.2">SDR_TX1_MLB</text>
<text x="49.4" y="142.8" transform="rotate(-90 49.4 142.8)">2</text>
<text x="54.8" y="138.3">1</text>
<text x="63.5" y="138.3">2</text>
<text x="93" y="138.3">16</text>
<text x="93" y="143.6">17</text>
<text x="122.2" y="138.3">35</text>
<text x="122.2" y="143.6">36</text>
<text x="49.4" y="153.3" transform="rotate(-90 49.4 153.3)">1</text>
</g>
<g font-size="1.6" fill="#000080">
<text x="149.4" y="10.3">R0804</text>
<text x="164.8" y="11.4">U0802_NM</text>
<text x="207.7" y="6.8">C0848</text>
<text x="208" y="10.3">0201</text>
<text x="209.1" y="8.5">NM</text>
<text x="221.2" y="8.5">S0801_NM</text>
<text x="149.4" y="12.1">NM</text>
<text x="149.4" y="13.9">0201</text>
<text x="133.4" y="21">NM</text>
<text x="138.7" y="20.1">R0806</text>
<text x="218.9" y="22.8">QM12112</text>
<text x="136.9" y="29">L0804</text>
<text x="138.7" y="26.3">0201</text>
<text x="165" y="28.8">LDJ18829M24AC002</text>
<text x="188.5" y="24.5">C0840</text>
<text x="197.4" y="24.5">NM 0201</text>
<text x="204.1" y="29.9">C0841</text>
<text x="236.1" y="24.5">C0846</text>
<text x="236.5" y="28.1">0201</text>
<text x="237.6" y="26.3">NM</text>
<text x="248.6" y="24.5">C0847</text>
<text x="248.9" y="28.1">0201</text>
<text x="250" y="26.3">NM</text>
<text x="30.2" y="35.2">NM</text>
<text x="35.6" y="34.3">R0802</text>
<text x="204.5" y="33.4">0201</text>
<text x="205.5" y="31.6">NM</text>
<text x="35.6" y="40.5">0201</text>
<text x="82.7" y="40.5">C0802</text>
<text x="136.9" y="36.3">NM</text>
<text x="136.9" y="38.6">0201</text>
<text x="186.7" y="40.5">C0828</text>
<text x="195.6" y="40.5">NM 0201</text>
<text x="229.9" y="41.3">QM26001</text>
<text x="29.3" y="42.3">C0813</text>
<text x="30.2" y="44.1">NM</text>
<text x="30.2" y="45.9">0201</text>
<text x="48.9" y="42.3">C0803</text>
<text x="49.8" y="44.1">NM</text>
<text x="49.8" y="45.9">0201</text>
<text x="62.2" y="42.3">C0814</text>
<text x="62.2" y="44.1">NM</text>
<text x="62.2" y="45.9">0402</text>
<text x="72" y="42.3">R0801</text>
<text x="72.9" y="44.1">NM</text>
<text x="72.9" y="45.9">0201</text>
<text x="83.6" y="42.3">NM</text>
<text x="83.6" y="44.1">0201</text>
<text x="97.8" y="42.3">U0801_NM</text>
<text x="184.6" y="47.6">C0829</text>
<text x="204.1" y="47.6">C0830</text>
<text x="22.3" y="51.4" transform="rotate(-90 22.3 51.4)">CR0801_NM</text>
<text x="72" y="53">C0801</text>
<text x="184.9" y="51.2">0201</text>
<text x="186" y="49.4">NM</text>
<text x="204.5" y="51.2">0201</text>
<text x="205.5" y="49.4">NM</text>
<text x="24.4" y="55.6" transform="rotate(-90 24.4 55.6)">NSPM3042MXT5G</text>
<text x="72.9" y="54.8">NM</text>
<text x="72.9" y="56.5">0201</text>
<text x="188.5" y="58.3">C0831</text>
<text x="197.4" y="58.3">NM 0201</text>
<text x="252.5" y="58.3">C0837</text>
<text x="261.4" y="58.3">NM 0201</text>
<text x="12.4" y="65.4">NM</text>
<text x="17.8" y="64.5">R0803</text>
<text x="184.6" y="65.4">C0832</text>
<text x="204.1" y="65.4">C0833</text>
<text x="252.5" y="61.9">C0838</text>
<text x="261.4" y="61.9">NM 0201</text>
<text x="17.8" y="70.8">0201</text>
<text x="184.9" y="69">0201</text>
<text x="186" y="67.2">NM</text>
<text x="204.5" y="69">0201</text>
<text x="205.5" y="67.2">NM</text>
<text x="31.1" y="72.5">C0804</text>
<text x="32" y="74.3">NM</text>
<text x="32" y="76.1">0201</text>
<text x="45.3" y="72.5">C0805</text>
<text x="46.2" y="74.3">NM</text>
<text x="46.2" y="76.1">0201</text>
<text x="188.5" y="77.9">C0834</text>
<text x="197.4" y="77.9">NM 0201</text>
<text x="231.5" y="72.9">FL0801_NM</text>
<text x="266.7" y="72.5">L0805</text>
<text x="266.7" y="76.1">50V</text>
<text x="272.1" y="76.1">0201</text>
<text x="273.8" y="72.5">33pF</text>
<text x="275.6" y="74.3">5%</text>
<text x="248.9" y="83.2">C0839</text>
<text x="257.8" y="83.2">NM 0201</text>
<text x="53.3" y="85">C0845</text>
<text x="62.2" y="85">NM 0201</text>
<text x="184.6" y="85">C0835</text>
<text x="184.9" y="88.5">0201</text>
<text x="186" y="86.8">NM</text>
<text x="204.1" y="85">C0836</text>
<text x="204.5" y="88.5">0201</text>
<text x="205.5" y="86.8">NM</text>
<text x="52.6" y="93.9">L0803</text>
<text x="52.6" y="96">NM</text>
<text x="183.1" y="97.4">C0807</text>
<text x="192" y="97.4">NM 0201</text>
<text x="48" y="103.7">0201</text>
<text x="181" y="104.5">C0808</text>
<text x="182.4" y="106.3">NM</text>
<text x="200.6" y="104.5">C0809</text>
<text x="202" y="106.3">NM</text>
<text x="53.3" y="109.9">C0843</text>
<text x="62.2" y="109.9">NM 0201</text>
<text x="181.4" y="108.1">0201</text>
<text x="200.9" y="108.1">0201</text>
<text x="52.6" y="118.8">L0802</text>
<text x="183.1" y="118.8">C0810</text>
<text x="192" y="118.8">NM 0201</text>
<text x="52.6" y="120.9">NM</text>
<text x="181" y="125.9">C0811</text>
<text x="200.6" y="125.9">C0812</text>
<text x="48" y="128.5">0201</text>
<text x="181.4" y="129.4">0201</text>
<text x="182.4" y="127.7">NM</text>
<text x="200.9" y="129.4">0201</text>
<text x="202" y="127.7">NM</text>
<text x="53.3" y="136.5">C0806</text>
<text x="62.2" y="136.5">NM 0201</text>
<text x="52.6" y="145.4">L0801</text>
<text x="52.6" y="147.6">NM</text>
<text x="97.8" y="149.9">QPA5581</text>
<text x="48" y="155.2">0201</text>
</g>
<g font-size="1.6" fill="#004080">
<text x="164.5" y="14.9">GND</text>
<text x="164.5" y="16.7">GND</text>
<text x="216" y="16.7">GND</text>
<text x="216" y="13.2">RF1</text>
<text x="221.5" y="13.2">VDD</text>
<text x="221.6" y="16.7">RFC</text>
<text x="164.5" y="20.3">TERM</text>
<text x="164.5" y="23.8">OUT</text>
<text x="172.6" y="20.3">CPLD</text>
<text x="175.3" y="23.8">IN</text>
<text x="216" y="20.3">RF2</text>
<text x="220.7" y="20.3">CTRL</text>
<text x="18.5" y="44" transform="rotate(-90 18.5 44)">4.8</text>
<text x="96.9" y="46.9">VCC_MB</text>
<text x="114.7" y="46.9">RX_HB</text>
<text x="224.9" y="46.9">GND</text>
<text x="233.8" y="46.9">GND</text>
<text x="18.5" y="48.9" transform="rotate(-90 18.5 48.9)">4.5</text>
<text x="96.9" y="50.5">VCC_LB</text>
<text x="113.7" y="50.5">TRX_HB</text>
<text x="224.9" y="48.7">GND</text>
<text x="224.9" y="50.5">GND</text>
<text x="224.9" y="52.3">GND</text>
<text x="233.8" y="52.3">GND</text>
<text x="233.8" y="50.5">GND</text>
<text x="233.8" y="48.7">GND</text>
<text x="96.9" y="55.8">VCC_HB</text>
<text x="111.3" y="59.4">RFOUT_HB</text>
<text x="224.9" y="57.6">ANT</text>
<text x="224.9" y="54.1">GND</text>
<text x="233.8" y="57.6">GND</text>
<text x="233.8" y="55.8">GND</text>
<text x="233.8" y="54.1">GND</text>
<text x="96.9" y="64.7">VBATT</text>
<text x="224.9" y="64.7">B1TX</text>
<text x="224.9" y="61.2">B7TX</text>
<text x="233.2" y="64.7">B1RX</text>
<text x="233.2" y="61.2">B7RX</text>
<text x="96.9" y="68.3">VIO</text>
<text x="110.3" y="68.3">RFOUT_MB1</text>
<text x="224.9" y="68.3">B3TX</text>
<text x="233.2" y="68.3">B3RX</text>
<text x="96.9" y="77.2">SCLK</text>
<text x="110.3" y="73.6">RFOUT_MB2</text>
<text x="110.3" y="77.2">RFOUT_MB3</text>
<text x="96.9" y="82.5">SDATA</text>
<text x="110.7" y="86.1">RFOUT_LB1</text>
<text x="96.9" y="91.4">RFIN_HB</text>
<text x="110.7" y="91.4">RFOUT_LB2</text>
<text x="110.7" y="95">RFOUT_LB3</text>
<text x="96.9" y="100.3">RFIN_MB</text>
<text x="110.7" y="100.3">RFOUT_LB4</text>
<text x="110.7" y="103.8">RFOUT_LB5</text>
<text x="96.9" y="109.2">RFIN_LB</text>
<text x="110.7" y="109.2">RFOUT_LB6</text>
<text x="96.9" y="118.1">GND1</text>
<text x="115.6" y="118.1">GND8</text>
<text x="96.9" y="121.6">GND2</text>
<text x="115.6" y="121.6">GND9</text>
<text x="96.9" y="127">GND3</text>
<text x="96.9" y="130.5">GND4</text>
<text x="114.7" y="127">GND10</text>
<text x="114.7" y="130.5">GND11</text>
<text x="96.9" y="135.8">GND5</text>
<text x="114.7" y="135.8">GND12</text>
<text x="96.9" y="139.4">GND6</text>
<text x="114.7" y="139.4">GND13</text>
<text x="96.9" y="144.7">GND7</text>
<text x="114.7" y="144.7">GND14</text>
</g>
<g font-size="1.3">
<text x="30.8" y="1.4">5</text>
<text x="88.9" y="1.4">4</text>
<text x="146.9" y="1.4">3</text>
<text x="205" y="1.4">2</text>
<text x="263" y="1.4">1</text>
<text x=".4" y="28.5">D</text>
<text x="292.5" y="28.5">D</text>
<text x=".4" y="79.5">C</text>
<text x="292.5" y="79.5">C</text>
<text x=".4" y="130.6">B</text>
<text x="292.5" y="130.6">B</text>
<text x=".4" y="181.7">A</text>
<text x="30.8" y="207.4">5</text>
<text x="88.9" y="207.4">4</text>
<text x="146.9" y="207.4">3</text>
<text x="205" y="207.4">2</text>
</g>
</svg>
